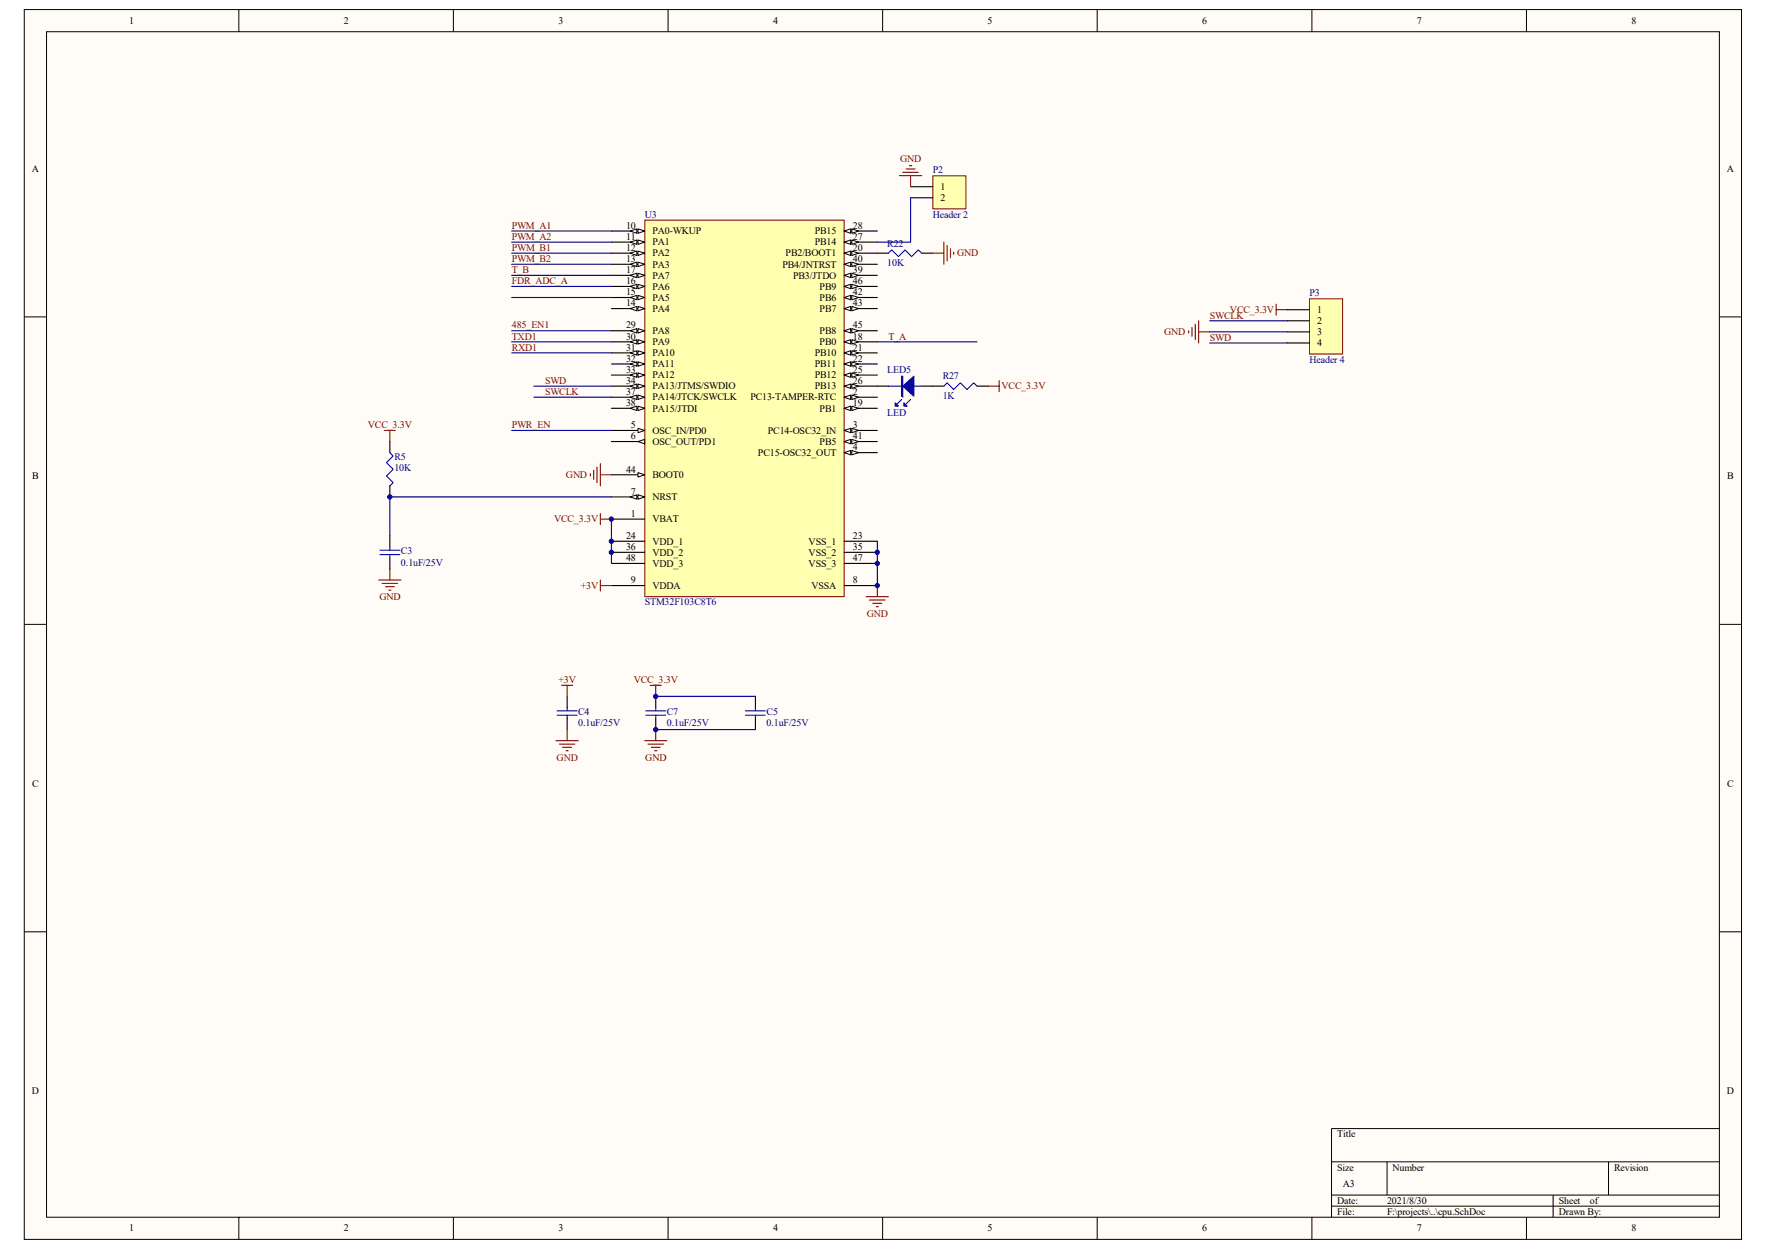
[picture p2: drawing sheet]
<svg xmlns="http://www.w3.org/2000/svg" width="297mm" height="210mm" viewBox="0 0 297 210" stroke-linecap="round" stroke-linejoin="round" font-family="sans-serif">
<path d="M4.1 1.6h288.8v206.8h-288.8z" fill="#fffcf8"/>
<path d="M4.1 1.6h288.8v206.8h-288.8z" fill="none" stroke="#000" stroke-width=".17"/>
<path d="M7.8 5.4h281.4v199.2h-281.4z" fill="#fffcf8"/>
<g fill="none" stroke="#000" stroke-width=".17">
<path d="M7.8 5.3h281.4v199.3h-281.4zM40.2 1.6v3.7M76.3 1.6v3.7M112.4 1.6v3.7M148.5 1.6v3.7M184.5 1.6v3.7M220.7 1.6v3.7M256.7 1.6v3.7M4.1 53.3h3.7M289.2 53.3h3.7M4.1 105h3.7M289.2 105h3.7"/>
<path d="M4.1 156.7h3.7M289.2 156.7h3.7M224 195.3h65.2M233.3 195.3v5.6M270.5 195.3v5.6M289.2 189.7h-65.2v14.9M40.2 204.6v3.8M76.3 204.6v3.8M112.4 204.6v3.8M148.5 204.6v3.8M184.5 204.6v3.8M220.7 204.6v3.8"/>
<path d="M224 200.9h65.2M224 202.8h65.2M256.7 204.6v3.8M261.2 200.9v3.7"/>
</g>
<path d="M220.3 50.2h5.5v9.3h-5.5z" fill="#ffffb0"/>
<path d="M220.3 50.2h5.5v9.3h-5.5z" fill="none" stroke="#800000" stroke-width=".17"/>
<path d="M216.5 52.1h3.7M216.5 53.9h3.7M216.5 55.8h3.7M216.5 57.7h3.7" fill="none" stroke="#000" stroke-width=".19"/>
<path d="M203.5 53.9h13M203.5 55.8h13M203.5 57.7h13" fill="none" stroke="#000080" stroke-width=".19"/>
<path d="M199.9 55.6v.4M200.5 55.1v1.4M201 54.5v2.6M201.6 53.9v3.8M201.6 55.8h1.9M214.6 52.1h1.9M214.6 51.1v1.9" fill="none" stroke="#800000" stroke-width=".19"/>
<path d="M108.5 37h33.5v63.3h-33.5z" fill="#ffffb0"/>
<path d="M108.5 37h33.5v63.3h-33.5z" fill="none" stroke="#800000" stroke-width=".17"/>
<path d="M102.8 79.8h5.6" fill="none" stroke="#000" stroke-width=".19"/>
<path d="M107.3 79.5l1.1 .3-1.1 .4z" fill="#fffcf8" stroke="#000" stroke-width=".17"/>
<path d="M102.8 83.5h5.6" fill="none" stroke="#000" stroke-width=".19"/>
<g fill="#fffcf8" stroke="#000" stroke-width=".17">
<path d="M107.3 83.2l1.1 .3-1.1 .4z"/>
<path d="M106 83.5l1.1-.3v.7z"/>
</g>
<path d="M102.8 72.4h5.6" fill="none" stroke="#000" stroke-width=".19"/>
<path d="M107.3 72l1.1 .4-1.1 .3z" fill="#fffcf8" stroke="#000" stroke-width=".17"/>
<path d="M102.8 74.2h5.6" fill="none" stroke="#000" stroke-width=".19"/>
<path d="M107.3 74.2l1.1-.3v.7z" fill="#fffcf8" stroke="#000" stroke-width=".17"/>
<path d="M102.8 38.8h5.6" fill="none" stroke="#000" stroke-width=".19"/>
<g fill="#fffcf8" stroke="#000" stroke-width=".17">
<path d="M107.3 38.5l1.1 .3-1.1 .4z"/>
<path d="M106 38.8l1.1-.3v.7z"/>
</g>
<path d="M102.8 40.7h5.6" fill="none" stroke="#000" stroke-width=".19"/>
<g fill="#fffcf8" stroke="#000" stroke-width=".17">
<path d="M107.3 40.3l1.1 .4-1.1 .4z"/>
<path d="M106 40.7l1.1-.4v.8z"/>
</g>
<path d="M102.8 42.6h5.6" fill="none" stroke="#000" stroke-width=".19"/>
<g fill="#fffcf8" stroke="#000" stroke-width=".17">
<path d="M107.3 42.2l1.1 .4-1.1 .3z"/>
<path d="M106 42.6l1.1-.4v.7z"/>
</g>
<path d="M102.8 44.4h5.6" fill="none" stroke="#000" stroke-width=".19"/>
<g fill="#fffcf8" stroke="#000" stroke-width=".17">
<path d="M107.3 44.1l1.1 .3-1.1 .4z"/>
<path d="M106 44.4l1.1-.3v.7z"/>
</g>
<path d="M102.8 46.3h5.6" fill="none" stroke="#000" stroke-width=".19"/>
<g fill="#fffcf8" stroke="#000" stroke-width=".17">
<path d="M107.3 45.9l1.1 .4-1.1 .4z"/>
<path d="M106 46.3l1.1-.4v.8z"/>
</g>
<path d="M102.8 48.2h5.6" fill="none" stroke="#000" stroke-width=".19"/>
<g fill="#fffcf8" stroke="#000" stroke-width=".17">
<path d="M107.3 47.8l1.1 .4-1.1 .3z"/>
<path d="M106 48.2l1.1-.4v.7z"/>
</g>
<path d="M102.8 50h5.6" fill="none" stroke="#000" stroke-width=".19"/>
<g fill="#fffcf8" stroke="#000" stroke-width=".17">
<path d="M107.3 49.7l1.1 .3-1.1 .4z"/>
<path d="M106 50l1.1-.3v.7z"/>
</g>
<path d="M102.8 51.9h5.6" fill="none" stroke="#000" stroke-width=".19"/>
<g fill="#fffcf8" stroke="#000" stroke-width=".17">
<path d="M107.3 51.5l1.1 .4-1.1 .4z"/>
<path d="M106 51.9l1.1-.4v.8z"/>
</g>
<path d="M102.8 55.6h5.6" fill="none" stroke="#000" stroke-width=".19"/>
<g fill="#fffcf8" stroke="#000" stroke-width=".17">
<path d="M107.3 55.2l1.1 .4-1.1 .4z"/>
<path d="M106 55.6l1.1-.4v.8z"/>
</g>
<path d="M102.8 57.5h5.6" fill="none" stroke="#000" stroke-width=".19"/>
<g fill="#fffcf8" stroke="#000" stroke-width=".17">
<path d="M107.3 57.1l1.1 .4-1.1 .3z"/>
<path d="M106 57.5l1.1-.4v.7z"/>
</g>
<path d="M102.8 59.3h5.6" fill="none" stroke="#000" stroke-width=".19"/>
<g fill="#fffcf8" stroke="#000" stroke-width=".17">
<path d="M107.3 59l1.1 .3-1.1 .4z"/>
<path d="M106 59.3l1.1-.3v.7z"/>
</g>
<path d="M102.8 61.2h5.6" fill="none" stroke="#000" stroke-width=".19"/>
<g fill="#fffcf8" stroke="#000" stroke-width=".17">
<path d="M107.3 60.8l1.1 .4-1.1 .4z"/>
<path d="M106 61.2l1.1-.4v.8z"/>
</g>
<path d="M102.8 63.1h5.6" fill="none" stroke="#000" stroke-width=".19"/>
<g fill="#fffcf8" stroke="#000" stroke-width=".17">
<path d="M107.3 62.7l1.1 .4-1.1 .3z"/>
<path d="M106 63.1l1.1-.4v.7z"/>
</g>
<path d="M102.8 64.9h5.6" fill="none" stroke="#000" stroke-width=".19"/>
<g fill="#fffcf8" stroke="#000" stroke-width=".17">
<path d="M107.3 64.6l1.1 .3-1.1 .4z"/>
<path d="M106 64.9l1.1-.3v.7z"/>
</g>
<path d="M102.8 66.8h5.6" fill="none" stroke="#000" stroke-width=".19"/>
<g fill="#fffcf8" stroke="#000" stroke-width=".17">
<path d="M107.3 66.4l1.1 .4-1.1 .4z"/>
<path d="M106 66.8l1.1-.4v.8z"/>
</g>
<path d="M102.8 68.6h5.6" fill="none" stroke="#000" stroke-width=".19"/>
<g fill="#fffcf8" stroke="#000" stroke-width=".17">
<path d="M107.3 68.3l1.1 .3-1.1 .4z"/>
<path d="M106 68.6l1.1-.3v.7z"/>
</g>
<path d="M142 38.8h5.6" fill="none" stroke="#000" stroke-width=".19"/>
<g fill="#fffcf8" stroke="#000" stroke-width=".17">
<path d="M142 38.8l1.1-.3v.7z"/>
<path d="M143.3 38.5l1.1 .3-1.1 .4z"/>
</g>
<path d="M142 40.7h5.6" fill="none" stroke="#000" stroke-width=".19"/>
<g fill="#fffcf8" stroke="#000" stroke-width=".17">
<path d="M142 40.7l1.1-.4v.8z"/>
<path d="M143.3 40.3l1.1 .4-1.1 .4z"/>
</g>
<path d="M142 42.6h5.6" fill="none" stroke="#000" stroke-width=".19"/>
<g fill="#fffcf8" stroke="#000" stroke-width=".17">
<path d="M142 42.6l1.1-.4v.7z"/>
<path d="M143.3 42.2l1.1 .4-1.1 .3z"/>
</g>
<path d="M142 44.4h5.6" fill="none" stroke="#000" stroke-width=".19"/>
<g fill="#fffcf8" stroke="#000" stroke-width=".17">
<path d="M142 44.4l1.1-.3v.7z"/>
<path d="M143.3 44.1l1.1 .3-1.1 .4z"/>
</g>
<path d="M142 46.3h5.6" fill="none" stroke="#000" stroke-width=".19"/>
<g fill="#fffcf8" stroke="#000" stroke-width=".17">
<path d="M142 46.3l1.1-.4v.8z"/>
<path d="M143.3 45.9l1.1 .4-1.1 .4z"/>
</g>
<path d="M142 48.2h5.6" fill="none" stroke="#000" stroke-width=".19"/>
<g fill="#fffcf8" stroke="#000" stroke-width=".17">
<path d="M142 48.2l1.1-.4v.7z"/>
<path d="M143.3 47.8l1.1 .4-1.1 .3z"/>
</g>
<path d="M142 50h5.6" fill="none" stroke="#000" stroke-width=".19"/>
<g fill="#fffcf8" stroke="#000" stroke-width=".17">
<path d="M142 50l1.1-.3v.7z"/>
<path d="M143.3 49.7l1.1 .3-1.1 .4z"/>
</g>
<path d="M142 51.9h5.6" fill="none" stroke="#000" stroke-width=".19"/>
<g fill="#fffcf8" stroke="#000" stroke-width=".17">
<path d="M142 51.9l1.1-.4v.8z"/>
<path d="M143.3 51.5l1.1 .4-1.1 .4z"/>
</g>
<path d="M142 55.6h5.6" fill="none" stroke="#000" stroke-width=".19"/>
<g fill="#fffcf8" stroke="#000" stroke-width=".17">
<path d="M142 55.6l1.1-.4v.8z"/>
<path d="M143.3 55.2l1.1 .4-1.1 .4z"/>
</g>
<path d="M142 57.5h5.6" fill="none" stroke="#000" stroke-width=".19"/>
<g fill="#fffcf8" stroke="#000" stroke-width=".17">
<path d="M142 57.5l1.1-.4v.7z"/>
<path d="M143.3 57.1l1.1 .4-1.1 .3z"/>
</g>
<path d="M142 59.3h5.6" fill="none" stroke="#000" stroke-width=".19"/>
<g fill="#fffcf8" stroke="#000" stroke-width=".17">
<path d="M142 59.3l1.1-.3v.7z"/>
<path d="M143.3 59l1.1 .3-1.1 .4z"/>
</g>
<path d="M142 61.2h5.6" fill="none" stroke="#000" stroke-width=".19"/>
<g fill="#fffcf8" stroke="#000" stroke-width=".17">
<path d="M142 61.2l1.1-.4v.8z"/>
<path d="M143.3 60.8l1.1 .4-1.1 .4z"/>
</g>
<path d="M142 63.1h5.6" fill="none" stroke="#000" stroke-width=".19"/>
<g fill="#fffcf8" stroke="#000" stroke-width=".17">
<path d="M142 63.1l1.1-.4v.7z"/>
<path d="M143.3 62.7l1.1 .4-1.1 .3z"/>
</g>
<path d="M142 64.9h5.6" fill="none" stroke="#000" stroke-width=".19"/>
<g fill="#fffcf8" stroke="#000" stroke-width=".17">
<path d="M142 64.9l1.1-.3v.7z"/>
<path d="M143.3 64.6l1.1 .3-1.1 .4z"/>
</g>
<path d="M142 66.8h5.6" fill="none" stroke="#000" stroke-width=".19"/>
<g fill="#fffcf8" stroke="#000" stroke-width=".17">
<path d="M142 66.8l1.1-.4v.8z"/>
<path d="M143.3 66.4l1.1 .4-1.1 .4z"/>
</g>
<path d="M142 68.6h5.6" fill="none" stroke="#000" stroke-width=".19"/>
<g fill="#fffcf8" stroke="#000" stroke-width=".17">
<path d="M142 68.6l1.1-.3v.7z"/>
<path d="M143.3 68.3l1.1 .3-1.1 .4z"/>
</g>
<path d="M142 72.4h5.6" fill="none" stroke="#000" stroke-width=".19"/>
<g fill="#fffcf8" stroke="#000" stroke-width=".17">
<path d="M142 72.4l1.1-.4v.7z"/>
<path d="M143.3 72l1.1 .4-1.1 .3z"/>
</g>
<path d="M142 74.2h5.6" fill="none" stroke="#000" stroke-width=".19"/>
<g fill="#fffcf8" stroke="#000" stroke-width=".17">
<path d="M142 74.2l1.1-.3v.7z"/>
<path d="M143.3 73.9l1.1 .3-1.1 .4z"/>
</g>
<path d="M142 76.1h5.6" fill="none" stroke="#000" stroke-width=".19"/>
<g fill="#fffcf8" stroke="#000" stroke-width=".17">
<path d="M142 76.1l1.1-.4v.8z"/>
<path d="M143.3 75.7l1.1 .4-1.1 .4z"/>
</g>
<g fill="none" stroke="#000" stroke-width=".19">
<path d="M147.6 42.6h1.8M155 42.6h1.9M65.6 74.2v1.9M147.6 64.9h1.8M155 64.9h3.7M164.3 64.9h1.9M65.6 81.7v1.8M65.6 90.1v1.8M65.6 93.8v1.9M102.8 87.3h5.6M102.8 91h5.6M102.8 92.9h5.6"/>
<path d="M102.8 94.7h5.6M102.8 98.4h5.6M142 91h5.6M142 92.9h5.6M142 94.7h5.6M142 98.4h5.6M95.4 117.1v1.8M110.3 117.1v1.8M127.1 117.1v1.8M95.4 120.8v1.9M110.3 120.8v1.9M127.1 120.8v1.9"/>
</g>
<g fill="none" stroke="#000080" stroke-width=".19">
<path d="M86.1 57.5h16.7M86.1 59.3h16.7M86.1 55.6h16.7M86.1 50h16.7M86.1 40.7h16.7M86.1 46.3h16.7M86.1 42.6h16.7M86.1 48.2h16.7M147.6 57.5h16.7M86.1 72.4h16.7M89.8 64.9h13M89.8 66.8h13"/>
<path d="M102.8 83.5h-37.2v6.6M102.8 87.3v7.4M147.6 91v7.4M110.3 117.1h16.8M110.3 122.7h16.8"/>
</g>
<g fill="none" stroke="#800000" stroke-width=".19">
<path d="M156.9 42.6h1.8M158.7 40.7v3.7M159.3 41.3v2.6M159.9 41.8v1.5M160.4 42.4v.4M64.6 72.4h1.9M65.6 72.4v1.8M99.3 79.7v.3M99.9 79.1v1.5M100.4 78.5v2.6M101 79.8h1.8M101 78v3.7"/>
<path d="M166.2 64.9h1.9M168.1 64v1.8M63.7 97.5h3.7M64.3 98.1h2.6M64.8 98.6h1.5M65.4 99.2h.4M65.6 95.7v1.8M101 87.3h1.8M101 86.3v1.9M147.6 98.4v1.9M109.4 115.2h1.8M110.3 115.2v1.9"/>
<path d="M145.7 100.3h3.7M146.3 100.9h2.6M146.8 101.4h1.5M147.4 102h.3M108.4 124.5h3.8M109 125.1h2.6M109.6 125.6h1.4M110.1 126.2h.4M110.3 122.7v1.8"/>
</g>
<g fill="none" stroke="#00f" stroke-width=".19">
<path d="M149.4 42.6l.6-.6 1.1 1.1 1.1-1.1 1.1 1.1 1.1-1.1 .6 .6M65.6 76.1l.5 .6-1.1 1.1 1.1 1.1-1.1 1.1 1.1 1.1-.5 .6M149.4 64.9h5.6M151.7 67.2l-.8 .7M153.2 67.2l-.8 .7M158.7 64.9l.6-.5 1.1 1.1 1.1-1.1 1.2 1.1 1.1-1.1 .5 .5M63.9 92.5h3.3M63.9 93.2h3.3M65.6 91.9v.6M65.6 93.2v.6M93.7 119.5h3.4M95.4 118.9v.6"/>
<path d="M108.6 119.5h3.4M110.3 118.9v.6M125.4 119.5h3.3M127.1 118.9v.6M93.7 120.2h3.4M95.4 120.2v.6M108.6 120.2h3.4M110.3 120.2v.6M125.4 120.2h3.3M127.1 120.2v.6"/>
</g>
<g fill="#00f" stroke="#00f" stroke-width=".19">
<path d="M151.8 64.9l1.9-1.7v3.4z"/>
<path d="M150.6 67.7l.5 .6h-.5z"/>
<path d="M152 67.7l.6 .6h-.6z"/>
<path d="M151.7 63.2h.1v3.4h-.1z" fill-rule="evenodd"/>
</g>
<path d="M156.9 29.6h5.6v5.5h-5.6z" fill="#ffffb0"/>
<path d="M156.9 29.5h5.6v5.6h-5.6z" fill="none" stroke="#800000" stroke-width=".17"/>
<path d="M153.2 31.4h3.7M153.2 33.3h3.7" fill="none" stroke="#000" stroke-width=".19"/>
<g fill="none" stroke="#800000" stroke-width=".19">
<path d="M151.3 29.5h3.7M151.8 29h2.6M152.4 28.4h1.5M153 27.9h.3M153.2 29.5v1.9M101 98.4h1.8M101 97.5v1.9M94.4 115.2h1.9M95.4 115.2v1.9M93.5 124.5h3.8M94.1 125.1h2.6M94.6 125.6h1.5"/>
<path d="M95.2 126.2h.4M95.4 122.7v1.8"/>
</g>
<path d="M86.1 38.8h16.7M153.2 33.3v7.4h-5.6M86.1 44.4h16.7" fill="none" stroke="#000080" stroke-width=".19"/>
<g fill="#000080" stroke="#000080" stroke-width=".17">
<circle cx="65.6" cy="83.5" r=".37"/>
<circle cx="102.8" cy="92.9" r=".36"/>
<circle cx="102.8" cy="91" r=".36"/>
<circle cx="102.8" cy="87.3" r=".36"/>
<circle cx="110.3" cy="122.7" r=".36"/>
<circle cx="110.3" cy="117.1" r=".36"/>
<circle cx="147.6" cy="98.4" r=".36"/>
<circle cx="147.6" cy="94.7" r=".36"/>
<circle cx="147.6" cy="92.9" r=".36"/>
</g>
<g font-size="1.7">
<text x="21.7" y="4">1</text>
<text x="57.8" y="4">2</text>
<text x="93.9" y="4">3</text>
<text x="130" y="4">4</text>
<text x="166.1" y="4">5</text>
<text x="202.2" y="4">6</text>
<text x="238.3" y="4">7</text>
<text x="274.4" y="4">8</text>
<text x="5.4" y="28.9">A</text>
<text x="290.5" y="28.9">A</text>
<text x="158.2" y="31.9">1</text>
<text x="158.2" y="33.8">2</text>
<text x="105.3" y="38.5">10</text>
<text x="105.3" y="40.3">11</text>
<text x="109.7" y="39.4">PA0-WKUP</text>
<text x="109.7" y="41.3">PA1</text>
<text x="137.1" y="39.4">PB15</text>
<text x="137.1" y="41.3">PB14</text>
<text x="143.5" y="38.5">28</text>
<text x="143.5" y="40.3">27</text>
<text x="105.3" y="42.2">12</text>
<text x="105.3" y="44">13</text>
<text x="105.3" y="45.9">17</text>
<text x="105.3" y="47.8">16</text>
<text x="109.7" y="43.1">PA2</text>
<text x="109.7" y="45">PA3</text>
<text x="109.7" y="46.8">PA7</text>
<text x="131.6" y="45">PB4/JNTRST</text>
<text x="132.1" y="43.1">PB2/BOOT1</text>
<text x="133.4" y="46.8">PB3/JTDO</text>
<text x="143.5" y="45.9">39</text>
<text x="143.5" y="47.8">46</text>
<text x="143.5" y="42.2">20</text>
<text x="143.5" y="44">40</text>
<text x="105.3" y="49.6">15</text>
<text x="105.3" y="51.5">14</text>
<text x="109.7" y="48.7">PA6</text>
<text x="109.7" y="50.6">PA5</text>
<text x="109.7" y="52.4">PA4</text>
<text x="137.9" y="48.7">PB9</text>
<text x="137.9" y="50.6">PB6</text>
<text x="137.9" y="52.4">PB7</text>
<text x="143.5" y="49.6">42</text>
<text x="143.5" y="51.5">43</text>
<text x="221.5" y="52.6">1</text>
<text x="105.3" y="55.2">29</text>
<text x="105.3" y="57.1">30</text>
<text x="105.3" y="58.9">31</text>
<text x="109.7" y="56.2">PA8</text>
<text x="109.7" y="58">PA9</text>
<text x="109.7" y="59.9">PA10</text>
<text x="137.1" y="59.9">PB10</text>
<text x="137.9" y="56.2">PB8</text>
<text x="137.9" y="58">PB0</text>
<text x="143.5" y="58.9">21</text>
<text x="143.5" y="55.2">45</text>
<text x="143.5" y="57.1">18</text>
<text x="221.5" y="54.5">2</text>
<text x="221.5" y="56.3">3</text>
<text x="221.5" y="58.2">4</text>
<text x="105.3" y="60.8">32</text>
<text x="105.3" y="62.7">33</text>
<text x="105.3" y="64.5">34</text>
<text x="109.7" y="61.7">PA11</text>
<text x="109.7" y="63.6">PA12</text>
<text x="109.7" y="65.5">PA13/JTMS/SWDIO</text>
<text x="137.1" y="61.7">PB11</text>
<text x="137.1" y="63.6">PB12</text>
<text x="137.1" y="65.5">PB13</text>
<text x="143.5" y="60.8">22</text>
<text x="143.5" y="62.7">25</text>
<text x="143.5" y="64.5">26</text>
<text x="105.3" y="66.4">37</text>
<text x="105.3" y="68.3">38</text>
<text x="106.1" y="72">5</text>
<text x="109.7" y="67.3">PA14/JTCK/SWCLK</text>
<text x="109.7" y="69.2">PA15/JTDI</text>
<text x="126.2" y="67.3">PC13-TAMPER-RTC</text>
<text x="137.9" y="69.2">PB1</text>
<text x="143.5" y="68.3">19</text>
<text x="143.5" y="66.4">2</text>
<text x="143.5" y="72">3</text>
<text x="106.1" y="73.9">6</text>
<text x="109.7" y="72.9">OSC_IN/PD0</text>
<text x="109.7" y="74.8">OSC_OUT/PD1</text>
<text x="127.5" y="76.6">PC15-OSC32_OUT</text>
<text x="129.1" y="72.9">PC14-OSC32_IN</text>
<text x="137.9" y="74.8">PB5</text>
<text x="143.5" y="73.9">41</text>
<text x="143.5" y="75.7">4</text>
<text x="5.4" y="80.6">B</text>
<text x="105.3" y="79.4">44</text>
<text x="106.1" y="83.2">7</text>
<text x="109.7" y="80.4">BOOT0</text>
<text x="290.5" y="80.6">B</text>
<text x="106.1" y="86.9">1</text>
<text x="109.7" y="84.1">NRST</text>
<text x="109.7" y="87.8">VBAT</text>
<text x="105.3" y="90.6">24</text>
<text x="105.3" y="92.5">36</text>
<text x="105.3" y="94.3">48</text>
<text x="109.7" y="91.5">VDD_1</text>
<text x="109.7" y="93.4">VDD_2</text>
<text x="109.7" y="95.3">VDD_3</text>
<text x="136" y="91.5">VSS_1</text>
<text x="136" y="93.4">VSS_2</text>
<text x="136" y="95.3">VSS_3</text>
<text x="143.5" y="90.6">23</text>
<text x="143.5" y="92.5">35</text>
<text x="143.5" y="94.3">47</text>
<text x="106.1" y="98.1">9</text>
<text x="109.7" y="99">VDDA</text>
<text x="136.5" y="99">VSSA</text>
<text x="143.5" y="98.1">8</text>
<text x="5.4" y="132.3">C</text>
<text x="290.5" y="132.3">C</text>
<text x="5.4" y="184">D</text>
<text x="290.5" y="184">D</text>
<text x="224.9" y="191.2">Title</text>
<text x="224.9" y="196.8">Size</text>
<text x="234.2" y="196.8">Number</text>
<text x="271.5" y="196.8">Revision</text>
<text x="224.9" y="202.4">Date:</text>
<text x="225.8" y="199.6">A3</text>
<text x="233.3" y="202.4">2021/8/30</text>
<text x="262.2" y="202.4">Sheet</text>
<text x="267.4" y="202.4">of</text>
<text x="21.7" y="207">1</text>
<text x="57.8" y="207">2</text>
<text x="93.9" y="207">3</text>
<text x="130" y="207">4</text>
<text x="166.1" y="207">5</text>
<text x="202.2" y="207">6</text>
<text x="224.9" y="204.2">File:</text>
<text x="233.3" y="204.2">F:\projects\..\cpu.SchDoc</text>
<text x="238.3" y="207">7</text>
<text x="262.2" y="204.2">Drawn By:</text>
<text x="274.4" y="207">8</text>
</g>
<g font-size="1.7" fill="#800000">
<text x="151.4" y="27.3">GND</text>
<text x="86.1" y="38.5">PWM_A1</text>
<text x="86.1" y="40.3">PWM_A2</text>
<text x="86.1" y="45.9">T_B</text>
<text x="86.1" y="47.8">FDR_ADC_A</text>
<text x="86.1" y="42.2">PWM_B1</text>
<text x="86.1" y="44">PWM_B2</text>
<text x="161" y="43.1">GND</text>
<text x="203.5" y="53.6">SWCLK</text>
<text x="206.9" y="52.6">VCC_3.3V</text>
<text x="86.1" y="57.1">TXD1</text>
<text x="86.1" y="58.9">RXD1</text>
<text x="86.1" y="55.2">485_EN1</text>
<text x="149.4" y="57.1">T_A</text>
<text x="195.8" y="56.3">GND</text>
<text x="203.5" y="57.3">SWD</text>
<text x="91.7" y="64.5">SWD</text>
<text x="168.4" y="65.5">VCC_3.3V</text>
<text x="61.9" y="72">VCC_3.3V</text>
<text x="86.1" y="72">PWR_EN</text>
<text x="91.7" y="66.4">SWCLK</text>
<text x="95.2" y="80.4">GND</text>
<text x="93.2" y="87.8">VCC_3.3V</text>
<text x="63.8" y="100.9">GND</text>
<text x="97.7" y="99">+3V</text>
<text x="145.8" y="103.7">GND</text>
<text x="93.9" y="114.8">+3V</text>
<text x="106.6" y="114.8">VCC_3.3V</text>
<text x="93.6" y="127.9">GND</text>
<text x="108.5" y="127.9">GND</text>
</g>
<g font-size="1.7" fill="#000080">
<text x="156.9" y="29.1">P2</text>
<text x="108.4" y="36.6">U3</text>
<text x="149.2" y="41.4">R22</text>
<text x="156.9" y="36.6">Header 2</text>
<text x="149.2" y="44.8">10K</text>
<text x="220.3" y="49.8">P3</text>
<text x="149.2" y="62.7">LED5</text>
<text x="158.6" y="63.8">R27</text>
<text x="220.3" y="61">Header 4</text>
<text x="149.2" y="69.9">LED</text>
<text x="158.6" y="67.1">1K</text>
<text x="66.3" y="77.4">R5</text>
<text x="66.3" y="79.2">10K</text>
<text x="67.4" y="93.2">C3</text>
<text x="67.4" y="95.1">0.1uF/25V</text>
<text x="108.4" y="101.8">STM32F103C8T6</text>
<text x="97.3" y="120.2">C4</text>
<text x="97.3" y="122.1">0.1uF/25V</text>
<text x="112.2" y="120.2">C7</text>
<text x="112.2" y="122.1">0.1uF/25V</text>
<text x="128.9" y="120.2">C5</text>
<text x="128.9" y="122.1">0.1uF/25V</text>
</g>
</svg>
